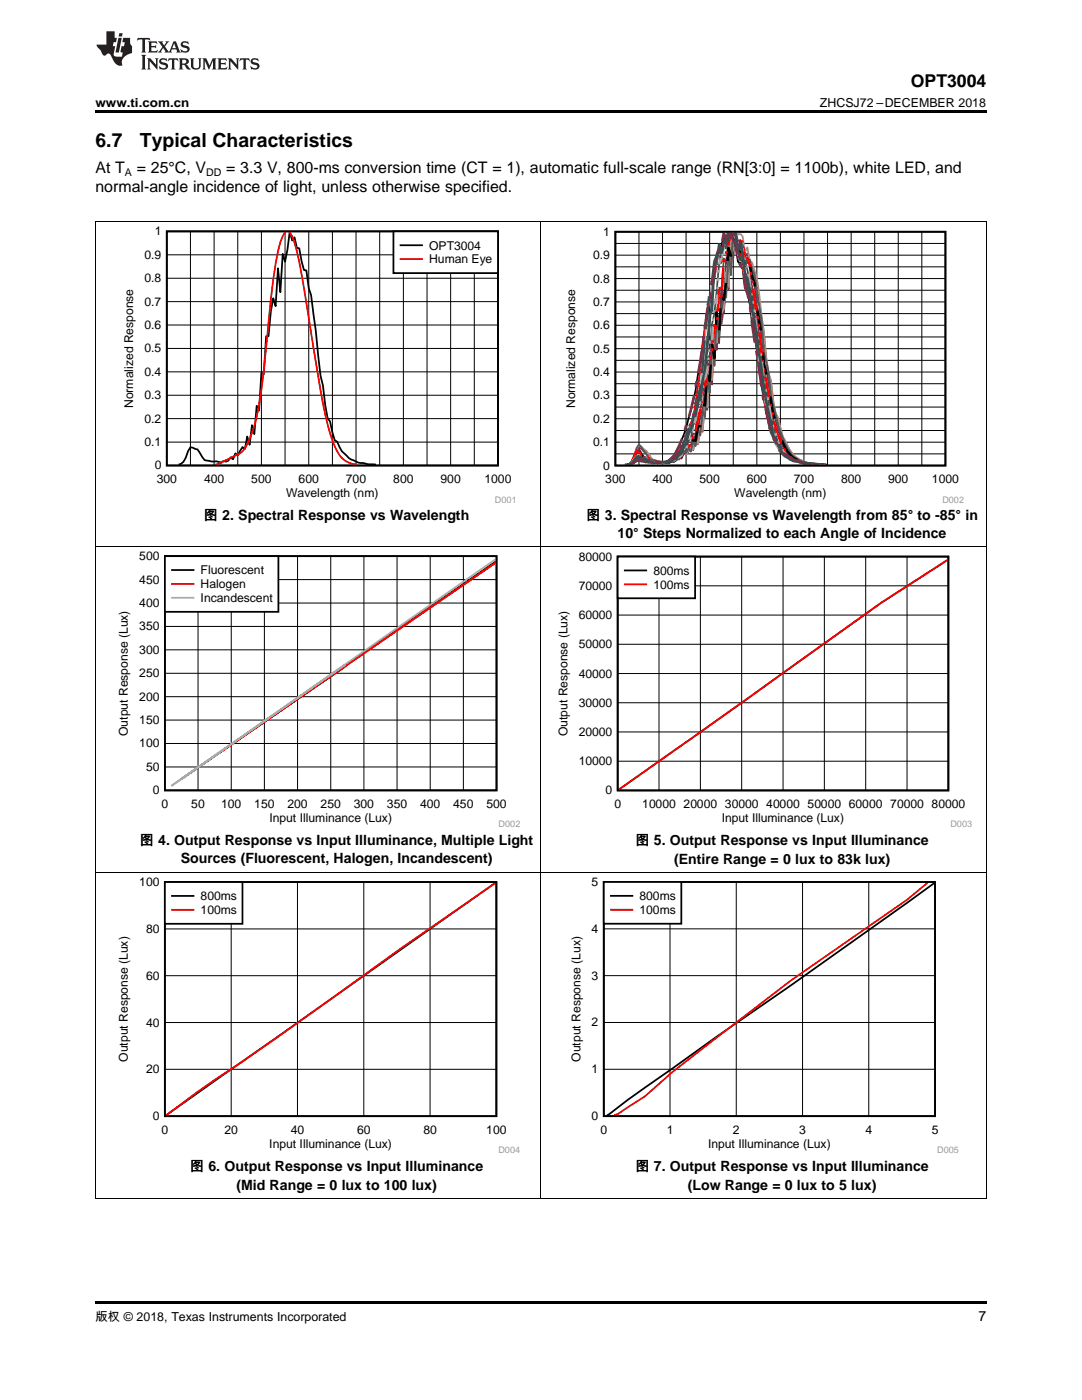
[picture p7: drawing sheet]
<svg xmlns="http://www.w3.org/2000/svg" width="216mm" height="279mm" viewBox="0 0 216 279" stroke-linecap="round" stroke-linejoin="round" font-family="sans-serif">
<path d="M19 239.1l.2 .1zM196.7 239.1l.1 .1zM19 259.7h177.8v.5h-177.8z" fill="#000"/>
<path d="M19.1 174.2v65M107.9 174.2v65M196.8 174.2v65M19 239.1h177.8" fill="none" stroke="#000" stroke-width=".2"/>
<path d="M23.2 175.1h80.6v55.1h-80.6z" fill-rule="evenodd" fill="#fff"/>
<path d="M32.9 176h66.1v46.8h-66.1zM98.8 176.2l-65.6 46.4" fill="none" stroke="#000" stroke-width=".35"/>
<path d="M46.1 176v46.8M59.4 176v46.8M72.6 176v46.8M85.8 176v46.8M32.9 194.7h66.2M32.9 185.4h66.2M32.9 213.4h66.2M32.9 204.1h66.2" fill="none" stroke="#000" stroke-width=".2"/>
<path d="M98.9 176.2l-19.2 13.3a1021.3 1021.3 0 0 1-40.1 28.3l-6.5 4.8" fill="none" stroke="#f00" stroke-width=".35"/>
<path d="M32.9 176h15.5v8.4h-15.5z" fill-rule="evenodd" fill="#fff"/>
<path d="M32.9 176h15.5v8.4h-15.5zM34.3 178.8h4.3" fill="none" stroke="#000" stroke-width=".35"/>
<path d="M34.3 181.6h4.3" fill="none" stroke="#f00" stroke-width=".35"/>
<path d="M113.5 175h77.8v55.2h-77.8z" fill-rule="evenodd" fill="#fff"/>
<path d="M120.5 176h66.1v46.8h-66.1zM186.4 176.3l-28.6 20.4-14.6 10-9 6.5a180.9 180.9 0 0 0-12.8 9.3l-.3 .1" fill="none" stroke="#000" stroke-width=".35"/>
<path d="M133.7 176v46.8M146.9 176v46.8M160.1 176v46.8M173.4 176v46.8M120.5 194.7h66.1M120.5 185.4h66.1M120.5 213.4h66.1M120.5 204.1h66.1" fill="none" stroke="#000" stroke-width=".2"/>
<path d="M185.1 176.2l-4.1 3.3-23.2 16.2-23.6 18.2-5.5 4.9-5.4 3.5-.7 .3" fill="none" stroke="#f00" stroke-width=".35"/>
<path d="M120.5 176h15.4v8.3h-15.4z" fill-rule="evenodd" fill="#fff"/>
<path d="M120.5 176h15.5v8.3h-15.5zM121.9 178.8h4.3" fill="none" stroke="#000" stroke-width=".35"/>
<path d="M121.9 181.6h4.3" fill="none" stroke="#f00" stroke-width=".35"/>
<path d="M19.1 109.1v65.1M107.9 109.1v65.1M196.8 109.1v65.1M19 174.1h177.8" fill="none" stroke="#000" stroke-width=".2"/>
<path d="M23.2 110h80.6v55.2h-80.6z" fill-rule="evenodd" fill="#fff"/>
<path d="M32.9 111h66.2v46.7h-66.2zM98.9 112.1l-62.6 43.3 32.5-22.4-24.1 16.6" fill="none" stroke="#000" stroke-width=".35"/>
<g fill="none" stroke="#000" stroke-width=".2">
<path d="M32.9 115.7h66.2M39.5 111v46.7M46.1 111v46.7M52.8 111v46.7M59.4 111v46.7M66 111v46.7M72.6 111v46.7M79.2 111v46.7M85.8 111v46.7M92.5 111v46.7M32.9 139h66.2M32.9 134.4h66.2"/>
<path d="M32.9 129.7h66.2M32.9 125h66.2M32.9 120.4h66.2M32.9 153.1h66.2M32.9 148.4h66.2M32.9 143.7h66.2"/>
</g>
<path d="M63.2 136.7l-20.1 14 55.8-38.4-62.4 43 2.8-1.9" fill="none" stroke="#f00" stroke-width=".35"/>
<path d="M98.9 111.6l-64.6 45.2 10.7-7.5" fill="none" stroke="#aaa" stroke-width=".35"/>
<path d="M32.9 111h22.6v11.1h-22.6z" fill-rule="evenodd" fill="#fff"/>
<path d="M32.9 111h22.7v11.1h-22.7zM34.3 113.8h4.3" fill="none" stroke="#000" stroke-width=".35"/>
<path d="M34.3 116.5h4.3" fill="none" stroke="#f00" stroke-width=".35"/>
<path d="M34.3 119.3h4.3" fill="none" stroke="#aaa" stroke-width=".35"/>
<path d="M110.9 110.1h83v55.1h-83z" fill-rule="evenodd" fill="#fff"/>
<path d="M123.2 111.1h66v46.6h-66zM189 111.8l-13.2 8.5-26.6 19.1-25.7 18.2" fill="none" stroke="#000" stroke-width=".35"/>
<g fill="none" stroke="#000" stroke-width=".2">
<path d="M123.2 116.9h66M131.5 111.1v46.7M139.8 111.1v46.7M148 111.1v46.7M156.2 111.1v46.7M164.5 111.1v46.7M172.7 111.1v46.7M181 111.1v46.7M123.2 134.4h66M123.2 128.6h66M123.2 122.8h66M123.2 151.9h66"/>
<path d="M123.2 146.1h66M123.2 140.3h66"/>
</g>
<path d="M189 111.8l-13.2 8.5-26.6 19.1-25.7 18.2" fill="none" stroke="#f00" stroke-width=".35"/>
<path d="M123.2 111.1h15.5v8.3h-15.5z" fill-rule="evenodd" fill="#fff"/>
<path d="M123.2 111.1h15.5v8.3h-15.5zM124.7 113.8h4.2" fill="none" stroke="#000" stroke-width=".35"/>
<path d="M124.7 116.6h4.2" fill="none" stroke="#f00" stroke-width=".35"/>
<path d="M19.1 44.3v64.8M107.9 44.3v64.8M196.8 44.3v64.8M19 109.1h177.8" fill="none" stroke="#000" stroke-width=".2"/>
<path d="M24.3 45.2h78.5v55.1h-78.5z" fill-rule="evenodd" fill="#fff"/>
<path d="M33.3 46.2h66.1v46.7h-66.1zM57.8 46.3l-.9 5.9-.5-1.5-.5 7.6-.4-4.8-.5 7.6-.5-1.6-.5 2.6-.4 5h-.5l-.5 7.6-.4-.3-.5 7.5-.5-.9-.5 5.6-.4-1.7-.5 3.9-.5-1.7-.4 2.5-.5-.4-1 1.7-.4-.4-.5 1.2-.5-.4-.5 .6-.4 .2-.5-.1-.5 .3-3.3-.5-1.4-2.1-1.4-.4-1.4 2.9-.9 .5M57.9 46.3l.4 1.7 .5-.6 .4 2.1 .5 .1 1 4.3 .4 .1 .5 3.5 .5 1.4 .9 7.1 1 9 .4 1.9 .5 4 .5 2.6 .4 .6 1 3.8 .5 .2a7.4 7.4 0 0 0 2.8 3.6l.5 .2a2.59 2.59 0 0 0 1.9 .5l.9 .3h1.6" fill="none" stroke="#000" stroke-width=".35"/>
<g fill="none" stroke="#000" stroke-width=".2">
<path d="M33.3 55.5h66.1M33.3 50.9h66.1M38 46.2v46.7M42.7 46.2v46.7M47.4 46.2v46.7M52.2 46.2v46.7M56.9 46.2v46.7M61.6 46.2v46.7M66.3 46.2v46.7M71 46.2v46.7M75.8 46.2v46.7M80.5 46.2v46.7"/>
<path d="M85.2 46.2v46.7M89.9 46.2v46.7M94.6 46.2v46.7M33.3 78.9h66.1M33.3 74.2h66.1M33.3 69.5h66.1M33.3 64.9h66.1M33.3 60.2h66.1M33.3 88.2h66.1M33.3 83.5h66.1"/>
</g>
<path d="M57 46.3l-.6 .8a32.8 32.8 0 0 0-1.9 8.6l-.9 8.8a179.6 179.6 0 0 1-2.4 18.7 17.7 17.7 0 0 1-2.8 6.9l-.5 .4-3.8 1.9-1.1 .3M57.7 46.3l.1 .1a15.8 15.8 0 0 1 1.9 5.9l1.9 11.1a326.1 326.1 0 0 0 3.8 21.3 15.7 15.7 0 0 0 2.8 6.7l1.4 .9 1.6 .4" fill="none" stroke="#f00" stroke-width=".35"/>
<path d="M78.5 46.2h20.9v8.3h-20.9z" fill-rule="evenodd" fill="#fff"/>
<path d="M78.5 46.2h20.9v8.3h-20.9zM79.9 48.9h4.3" fill="none" stroke="#000" stroke-width=".35"/>
<path d="M79.9 51.7h4.3" fill="none" stroke="#f00" stroke-width=".35"/>
<path d="M112.5 45.3h79.8v55h-79.8z" fill-rule="evenodd" fill="#fff"/>
<path d="M122.8 46.3h65.8v46.6h-65.8zM145.3 46.4l-.4 1.4-.5-.6-.9 3.3-.5 .5-.5 4.2-1.8 10.3-1 7.1-.4 2.2a59.2 59.2 0 0 1-3.3 13.2l-.5 1.1a5.2 5.2 0 0 1-2.4 2.9l-.4 .1a26.4 26.4 0 0 1-5.7-.1 2.64 2.64 0 0 1-1.8 .7M145.4 46.4l.4 1.2 .5 .5 .5 .9 .5 3.3 .4 .2 .5 1.2 .5 3.5 .4 1 .5 2.5 1.4 9.1a76.1 76.1 0 0 0 3.3 17.3 8.1 8.1 0 0 0 7.1 5.4l3.6 .2" fill="none" stroke="#000" stroke-width=".35"/>
<g fill="none" stroke="#000" stroke-width=".2">
<path d="M19 44.3h177.8M122.8 57.9h65.9M122.8 55.6h65.9M122.8 53.3h65.9M122.8 50.9h65.9M122.8 48.6h65.9M127.5 46.3v46.6M132.2 46.3v46.6M136.9 46.3v46.6M141.6 46.3v46.6M146.3 46.3v46.6M151 46.3v46.6"/>
<path d="M155.7 46.3v46.6M160.4 46.3v46.6M165.1 46.3v46.6M169.8 46.3v46.6M174.5 46.3v46.6M179.2 46.3v46.6M183.9 46.3v46.6M122.8 78.9h65.9M122.8 76.6h65.9M122.8 74.2h65.9M122.8 71.9h65.9M122.8 69.6h65.9"/>
<path d="M122.8 67.2h65.9M122.8 64.9h65.9M122.8 62.6h65.9M122.8 60.3h65.9M122.8 90.6h65.9M122.8 88.2h65.9M122.8 85.9h65.9M122.8 83.6h65.9M122.8 81.2h65.9"/>
</g>
<path d="M146.3 46.4l-.5 1.4-.4-.5-.5 .6-.9 2.7-.5 2.3-.5-.5-.9 5.6-.5 1.1a163.7 163.7 0 0 0-1.9 15l-1.4 9.2-.5 1.2a16.8 16.8 0 0 1-3.7 7.2 6.4 6.4 0 0 1-4.3 .5l-.4 .1-1-.4-1.4-.2-.9 .9-.5 .1M146.3 46.4l1 4.8 .4-.9 1 5.9 .4 .6 .5 3.2a146.6 146.6 0 0 1 1.9 13.5l.5 1.9 .9 7.3 1.4 4.5a4.7 4.7 0 0 0 1.9 3 4.6 4.6 0 0 0 2.3 1.6 21.6 21.6 0 0 0 6.3 .9" fill="none" stroke="#f00" stroke-width=".35"/>
<path d="M146.2 46.4l-.4 .8-.4 .2-.5 1.8-.5 .5-.4 2.1-.5-1.1a37 37 0 0 0-1.9 9.1l-.5 2.6-1.4 15.3-.4 2a18 18 0 0 1-1.9 6.5 12.5 12.5 0 0 1-2.4 4.8 3.6 3.6 0 0 1-3.3 1.3l-2.3-.1-.5-.3-1.4-.5-.5 .1-.9 1.1-.5 .1M146.4 46.4l.4 1 .5 3.6 .4 .4 .5 .9 .5 4 .4 .6 .5 1.6 .5 4.6 .9 4.9 .5 4.9 1.4 8.7 .5 2.6 .9 2.8a4 4 0 0 0 1.9 3.3 4 4 0 0 0 2.8 1.7l1.9 .4 3.9 .3" fill="none" stroke="#aaa" stroke-width=".35"/>
<path d="M146.2 46.4l-.8 1.2-.5 2-.5-1.2-.4 2.6-.5-.9-.5 1.4-.5 2.8-.4 4.6-.5 6.4-.5 2-.4 6.4-.5 2.2a44.5 44.5 0 0 1-1.9 8.3l-.5 .9a13.1 13.1 0 0 1-2.3 5.9 3.2 3.2 0 0 1-2.8 1.2l-1 .2-.5-.1a2.04 2.04 0 0 1-1.8-.3l-.5-.2-.9-.7h-.5l-.5 .3a2.17 2.17 0 0 1-1.6 1.3M146.4 46.4l.4 1.3 .5 1h.4l1 5.5 .4 1.1 .5 3.5 .9 4.6 1.5 9.8 .4 4.6 1 4 .9 5 .5 .8 .4 1.2a3 3 0 0 0 1.9 2.4 2.3 2.3 0 0 0 1.9 .9l1 .2 4.8 .4" fill="none" stroke="#295c75" stroke-width=".35"/>
<path d="M145.3 46.4l-.4 1.9-.5-.5-.4 4.6-.5 .2-1 10.1-.4 2-.5 6.3-.5 .4-.4 5.6-.5-.8-.5 4.3-.4 .4-.5 3.3-.5 .6-.5 2.7-.4 .5-.5 1.9-.5 .2-.4 .9-.5 .1-.5 .6h-.4l-.5 .3-1 .1a3.5 3.5 0 0 1-4.2-.8l-1.9-.2-.9 1.3-.8 .3M145.5 46.4l.8 .8 .5-.3 .5 2.3 .4-.8 .5 .8 .5 2.9a109 109 0 0 1 2.3 13.8l1.4 10 1.4 7.3 1.4 5.1 1 1.4a2.63 2.63 0 0 0 1.9 2 5.8 5.8 0 0 0 2.8 .8l3.8 .2" fill="none" stroke="#286b49" stroke-width=".35"/>
<path d="M146.3 46.4l-.5 1.5-.4-1.1-.5 5.7-.5-.9-.4 6.8-.5 1.4-.5 2.7-.5 6.9-.4-2.2-.5 7.3-.5-2.8-.4 7.1-.5-2-.5 6.2-.4-.7-.5 4.3-.5-.1-.5 2.4h-.4l-.5 1.6-.5-.3-.4 1.1-.5-.2-.5 .5-.9 .2-.5 .4h-.5a3.8 3.8 0 0 1-3.3-.6l-.4-.2a1.96 1.96 0 0 1-1.9-1.2l-.5 .2-.9 1.9-.8 .4M146.4 46.4l.4 1.1 .5 2.5 .4-2.1 .5 1.2 .5 2.5 .9 1.5 .5 4.1 .9 5.1a155.2 155.2 0 0 0 3.8 23.3 14.4 14.4 0 0 0 2.3 4.9l.5 .7a6.2 6.2 0 0 0 3.8 1.3l3.3 .2" fill="none" stroke="#9e3a3a" stroke-width=".35"/>
<path d="M146.3 46.4l-.9 4.6-.5 .8-.5 9-.4-3.4-.5 8-.5-1.3-.5 4.5-.4 2.8-.5 1-.5 3.9-.4 1.4-.5 4.5-.5 .8-.4 3.1-.5 .6-.5 1.8-.5 .4-.9 1.5-.5 .1-.4 .6-.5-.2-.5 .8-.9 .2-.5 .4-.5-.1a4.6 4.6 0 0 1-3.3-.6l-1.4-.5-.9-1.6-.5 .3-.9 2.4-.5 .4-.3 .1M146.4 46.4l.4 1.9 .9 1.2 .5-.8 .5 3.7 .4-.8 .5 .6 .9 4.5 .5 4.5 .5 1.9 .9 9.5 .5 1.2 .5 2.7a46.4 46.4 0 0 0 3.3 12.8l.4 .8a6.3 6.3 0 0 0 5.2 2.5l1.9 .1" fill="none" stroke="#68275f" stroke-width=".35"/>
<path d="M146.3 46.4l-.5 7.7-.4-1.2-1 9.5-.4-3-.5 9.1-.5-6.3-.5 10.8-.4-4.5-.5 9.8-.5-2.8-.4 7.4-.5-.6-.5 4.4-.4-.6-.5 2.8-.5-.8-.5 2-.4-.9-.5 1.6-.5-.6-.4 .9-.5 .5-.5-.2-.4 .7h-1l-.5 .3-1.9-.3a2.91 2.91 0 0 1-2.3-1.6l-1.4-1.4-.5 .7-.9 2.4-.8 .5M146.3 46.4l.5 2.9 .5-.3 .4 .2 .5-.5 .5 3.6 .4 .2 .5-.7 .5 3 .4 .5 .5 3.5 .5 1.8 .5 4 .4 6.4 .5 .8 .9 7.2 .5 1.7a25.2 25.2 0 0 0 3.8 10.2 9.5 9.5 0 0 0 6.1 1.8h.7" fill="none" stroke="#6b5028" stroke-width=".35"/>
<path d="M146.8 46.4l-.5 5-.5-4-.4 10.3-.5-2-.5 5.8-.4 3.2-.5-1.8-.5 6.9-.5-3.4-.4 10.3-.5-3.3-.5 8.4-.4-1.5-.5 5.9-.5-1.3-.4 3.8-.5-1.3-.5 2.5-.5-.8-.4 1.1-.5 .4-.5-.1-.4 1-.5-.4-.5 .8-.4 .2-.5-.1-.5 .3-1.9-.2-1.4-.3-1.4-1.7-1.4-1-1.4 3.1-.9 .5M146.8 46.4l.5 1.7 .4-.1 .5 .7 .5 2.6 .4-.7 .5 2.2 .5 .5 .9 2.7 1.4 10.5 .5 5.5 .5 2.8 .4 1.4 .5 4.2 .5 2.4 .4 .8 1 3.7 .5 .7a6.3 6.3 0 0 0 3.3 3.9l.9 .4 1.9 .4h1.7" fill="none" stroke="#84471f" stroke-width=".35"/>
<path d="M145.8 46.4l-.4 10.8-.5-3-.5 7.5-.9 1.5-.5 5.2-.5-1.7-.4 9.2-.5-2.4-.5 7.8-.4-.9-.5 5.6-.5-1.1-.4 3.7-.5-1.1-.5 2.2-.5-.5-.9 1.5-.5-.4-.4 1.2-.5-.4-.5 .7-.4 .3-.5-.1-.5 .2-.5 .1-2.8-.5-1.4-1.9-1.4-1.1-1.4 3.4-.9 .5M145.8 46.4l.5 3.5 .5-3.5M146.9 46.4l.4 .4 .4-.1 .5 .5 .5 3.2 .4-1 .5 2.5 .5 .5 .9 3 1.4 10.8 .5 5.1 .5 3.1 .4 1.5 .5 4.1 .5 2.4 .4 .9 1 3.8 .5 .8a6.3 6.3 0 0 0 4.2 4.4l1.9 .4h1.7" fill="none" stroke="#b2af67" stroke-width=".35"/>
<path d="M146.3 46.4l-.5 8.5-.4-4.8-.5 9.3-.5-.2-.4 2.4-.5 5.6-.5-3.9-.5 9.6-.4-4.6-.5 10.2-.5-3.3-.4 8.1-.5-1.3-.5 4.9-.4-1.3-.5 3.4-.5-1-.5 2.1-.4-.7-.5 1-.5 .1-.4 .3-.5 .9-.5-.3-.4 .6-.5 .2-.5-.1-.5 .2-2.3-.4a1.98 1.98 0 0 1-1.9-1.4l-1.4-1.8-.5 .7-.9 2.7-.5 .5-.4 .1M146.4 46.4l.4 2.4 .5 .5 .4-.6 .5 .2 .5 2.6 .4 1 .5-.7 .5 2 .4 1 1.5 8.8 .4 6.9 1 3.7 .4 4.9 1.4 5.7 .5 1.2a11.1 11.1 0 0 0 2.8 5.2 10.3 10.3 0 0 0 6.2 1.5" fill="none" stroke="#595959" stroke-width=".35"/>
<g fill="none" stroke="#000" stroke-width=".5">
<path d="M144.8 56.5l-.4 3.4-.2-1M145.9 50.9l-.1 .1-.4-1.5-.2 2.6M146.3 46.4v.1M146.3 46.4l.5 2.7 .5 .2 .4 1.2M149.5 52.9l1 3.6 .1 .7M140.9 76.9l-.2 4-.4-.2M141.8 72.8l-.2 3.2-.2-1.1M142.1 68.6l.4 2.9 .1-1.6M143.1 63.5l-.1-1.2-.2 3.2M143.8 61.5l-.3 4.4M151 61.6l.8 4.4M152.2 70.4l.2 2.1 .5 2.2"/>
<path d="M153.7 79.1l.6 3.6 .3 .8M128.3 91.1l-.8-1h-.5l-.9 2.1-.5 .4-.3 .1M136.4 90.3l-.4 1-.5-.2-.9 1-.5-.2-.5 .4-.5 .1-.4-.1M139.7 84.9v.2h-.4l-.5 2.9-.5-.3-.1 .4M156 87.9l.2 .4a6.5 6.5 0 0 0 2.3 3.2l.7 .3M163.5 92.7h.7"/>
</g>
<g fill="none" stroke="#f00" stroke-width=".5">
<path d="M143.4 57.8l-.2 4.4M143.5 57.3l.2 .5M143.9 58.9l.1 .3v-.3M144.3 53.4l-.3 4.4M144.4 51.8v.5M145 50.1l-.2 .6M145.8 46.4l-.5 2.6M145.9 46.4l.4 .8 .5-.6 .4 2.9M147.5 49.4l-.2 .5M148.2 48.2l-.5 .1M148.3 49.3l.4 2.3h.4l.6 1.6M149.8 54.3l.1 .6"/>
<path d="M150.1 56v.5M150.3 57.6l.6 4.4M140 79.9l-.1 .6M140.4 78.3l-.2 .5M141.4 72.8l-.3 .7-.4 3.7M141.8 71.2l-.1 .5M142.1 69.5l-.1 .6M142.9 65.7l-.4-.8-.3 3.5M143.1 64.9v.6M143.2 63.3l-.1 .5M151.1 63.1l.1 .6M151.4 64.8l.1 .5"/>
<path d="M151.6 66.4l.4 4.4M152.1 71.9l.1 .5M152.3 73.5l.1 .6M152.7 75.2l.8 4.4M128 91.1l-.5-.8-.5-.3-.9 2.1-.5 .5-.4 .1M129.1 91.3l.6 .3M130.8 92.1l.5 .2M136.5 90.4l-1 1-.5-.2-.4 .7h-.5l-1 .5-.7-.1M137.7 88.7l-.3 .6M138.3 87.1l-.2 .5M139.8 81.6l-1.1 4.4M153.7 80.7l.1 .5"/>
<path d="M154.1 82.3l.1 .6M154.4 84a17.7 17.7 0 0 0 1.5 4.3M156.3 89.4l.4 .6M157.6 91.1l.5 .5M159.2 92a3.5 3.5 0 0 0 2.2 .5l2.1 .2M164.6 92.7h.1"/>
</g>
<g fill="none" stroke="#aaa" stroke-width=".5">
<path d="M143.1 58.8l-.1 1.8-.4-1M143.2 57.2v.5M143.3 55.5v.6M143.4 53.9v.5M144.2 50l-.2 1.5-.5 1.3M144.5 48.4l-.1 .5M145 46.8l-.2 .5M146 46.4a5.5 5.5 0 0 1 1.3 2.6M148.2 49.7l.1 .5M148.5 51.3l.1 .6M149.1 53l.1 .5M149.3 54.6l.4 2.8"/>
<path d="M149.9 58.5v.5M140 78.5l-.1 .5M140.3 76.8l-.1 .6M141.2 73l-.1 .8-.5 1.9M141.3 71.3v.6M141.5 69.7l-.1 .5M141.7 68.2l-.1-.1v.5M142.2 65.2l-.1 2.7M142.3 63.5v.6M142.4 61.9v.5M142.5 60.2v.6M150.1 60.1l.2 .6"/>
<path d="M150.5 61.8l.1 .5M150.7 63.4l.3 2.7M151.2 67.2l.1 .6M151.4 68.9l.1 .5M151.7 70.5l.2 .6M152 72.2l.3 2.7M152.4 76l.1 .6M152.7 77.7l.2 .5M153.1 79.3l.2 .5M127.7 90.9l-.7 .1-.9 1.3-.9 .4M128.8 91.4l.5 .3M130.4 92.2l.5 .2"/>
<path d="M132.6 92.2l-.6 .2M136.2 90.5l-.2 .5-1.4 .9-.5-.2-.4 .4M137.2 88.9l-.2 .5M137.9 87.2l-.3 .6M138.2 85.6l-.1 .5M139.2 81.8l-.6 2.7M139.8 80.1l-.2 .6M153.5 80.9l.4 2.8M154.2 84.8l.1 .5M154.7 86.4l.2 .6M155.2 88.1l.3 .5M156.1 89.7l.6 .8a2.23 2.23 0 0 0 1.7 1.3"/>
<path d="M159.5 92.3l.5 .1M161.1 92.5l.6 .1M162.8 92.7h.5M164.4 92.7h.3"/>
</g>
<path d="M146.2 46.4l-.8 1.3-.5 .5-.5 .2-.4 2.1-.5-1.7-.5 3.5-.5 .5-.4 9.2-.5 .8-.5 6.9-1.4 9.9-.4 .7-.5 2.7-.5-.1-.5 3.1-.4 .5-.5 2.1-.5 .7-.4 1.3-.5 .2-.5 .7-.4 .1-.5 .4-1.4 .3-.5-.1-1 .2-.4-.1-.5 .1-.5-.1-.9-.7h-.5l-.9-.6-.5 .1-.9 1.3-.8 .3M146.4 46.4l.4 .5 .5 2.6 .4-.8 .5 1.6 .5 4.8 .4 .3 .5 2.5 .5 4.2 .4 1.8 1.5 9.4a61.7 61.7 0 0 0 1.8 11 8.3 8.3 0 0 0 1.9 5.2l.5 1.2 .5 .4 .4 .1a3.4 3.4 0 0 0 2.4 1l.5 .2 4.2 .3" fill="none" stroke="#295c75" stroke-width=".5"/>
<g fill="none" stroke="#286b49" stroke-width=".5">
<path d="M141.5 59.1l-.7 6.6M143.3 50.4l-.8 1.7-.6 4.8M145.6 46.4l-.2 .1-.6 2.3M146.5 46.4l.3 .3 .5 3.3 .4 1.9h.5l.1 .6M148.6 54.7l1 3.8 .4 2.8M139.8 76.7l-1 5.5-.5 1.1M140.6 67.9l-.5 6.6M150.3 63.5l.9 6.6M151.5 72.3l1 6.6M131.9 92.3h-1.6l-1.4-.2a1.32 1.32 0 0 0-1.1-.8 1.32 1.32 0 0 0-1.2 .7l-.5 .4-.7 .3M137.5 85.5l-1.5 4.2-1 1.4-.9 .8M152.9 81.1l.5 3.2 .4 2 .7 1.3"/>
<path d="M155.5 89.8l1.2 1.1a4.9 4.9 0 0 0 2.8 1.2l2.5 .4M164.2 92.7h.5"/>
</g>
<g fill="none" stroke="#9e3a3a" stroke-width=".5">
<path d="M141.7 58.2v.6M142.1 56l-.1 .6M142.7 53.9v.6M143 51.7l-.1 .6M143.8 50.9l-.2 .5M144.3 48.7l-.1 .6M145.3 46.5l-.2 .6M145.4 46.4l.2 .6M146.3 46.8l.1 .4M146.9 48.8v.6M147.2 51l.1 .6M148.2 52.4v.5"/>
<path d="M148.4 54.6l.1 .5M148.6 56.8l.5 .5M149.5 59l.1 .5M139.1 78l-.1 .5M139.4 75.8v.5M139.7 73.6l-.1 .5M140 71.4l-.1 .5M140.2 69.2v.5M140.5 67l-.1 .5M140.7 64.8l-.1 .6M141 62.6l-.1 .6M141.3 60.4l-.1 .6"/>
<path d="M149.8 61.1v.6M150 63.3l.1 .6M150.4 65.5l.1 .6M150.7 67.7l.1 .6M151 69.9l.1 .6M151.3 72.1v.6M151.5 74.3l.1 .6M151.9 76.5l.1 .6M152.3 78.7l.1 .5M125.9 92.5l-.5 .2M127.6 91.6l.5 .1M129.8 92.2l.5 .2"/>
<path d="M132.5 92.3h-.6M134.6 91.1l-.5 .5M136 88.9l-.3 .6M136.8 86.7l-.1 .6M137.7 84.6l-.1 .5M138.4 82.4l-.1 .5M138.8 80.2l-.1 .5M152.6 80.9l.1 .5M153 83.1l.1 .5M153.5 85.3l.2 .5M154.4 87.5l.2 .5M155.3 89.6l.6 .5"/>
<path d="M157.5 91.4l.6 .2M159.7 92.2l.6 .1M161.9 92.5l.6 .1M164.1 92.7h.5"/>
</g>
<g fill="none" stroke="#68275f" stroke-width=".5">
<path d="M141.8 58.5l-.2 1.1M142.8 52.5l-.8 4.4M143.4 49.7l-.4 1.1M145.3 46.4l-.4 1.5-.5-1.4-.3 1.6M145.5 46.4l1.3 2.4 .3 2M147.4 52.5l.7 1.1M148.4 55.2l.3 2.2 .6 2.2M138.5 78.8l-1 4.4M139 76.1l-.2 1.1M140 70l-.7 4.4M140.4 67.3l-.1 1.1M141.3 61.3l-.7 4.3"/>
<path d="M149.7 61.2l.1 1.1M150 64l.6 4.4M150.9 70l.2 1.1M151.3 72.8l.6 4.3M152.2 78.8l.1 1.1M129.1 92.3l-1.1-.3a1.63 1.63 0 0 0-1.9 .5l-1.4 .2M131.8 92.3h-1.1M136.1 87.6l-.1 .3a9.9 9.9 0 0 1-2.4 3.9h-.2M136.9 84.8l-.3 1.1M152.7 81.5l1.1 4.4M154.3 87.6l.7 1.1M156.2 90.3a9 9 0 0 0 3.8 1.9l.6 .1"/>
<path d="M162.2 92.6h1.1"/>
</g>
<path d="M19 22h177.8v.5h-177.8z" fill="#000"/>
<g fill="#231f20">
<path d="M27.5 7.6l-.1 .5 .4-.2h.6v.1v2.1l-.2 .4h1l-.3-.4v-2.1l.1-.1h.5l.5 .2-.2-.5zM29.5 8.3l.2 .3v1.5l-.2 .4h1.8l.2-.6a1.04 1.04 0 0 1-1.3 .2v-.7h.6l.3 .2v-.6l-.3 .2h-.6v-.6l.8-.1 .4 .3-.2-.5zM31.5 8.3l.9 1.1-.9 1.1h.8l-.2-.2 .5-.7 .4 .7-.2 .2h1.5l-.1-.2 .1-.4h.9l.1 .4-.2 .2h1l-.3-.3-.7-1.9h-.5l-.9 2-.8-1 .9-1h-.8l.1 .3-.3 .5-.4-.6 .2-.2zM34.7 8.6l.4 1h-.7zM36.3 8.4a.63 .63 0 0 0-.2 .7 .63 .63 0 0 0 .6 .4l.6 .2 .1 .2a.75 .75 0 0 1-.7 .4 .75 .75 0 0 1-.6-.5l.1 .7 .1-.1a1.11 1.11 0 0 0 1.5-.6 1.13 1.13 0 0 0-1.2-.8l-.1-.4a1.04 1.04 0 0 1 1.2 .2l-.2-.5-.1 .1-.5-.2zM28.2 10.9l.2 .4v2.2l-.2 .4h1l-.3-.4v-2.2l.3-.4zM29.3 11.6l.3 .4v1.5l-.3 .4h.8l-.2-.4v-1.3l1.5 1.7v-1.9l.2-.4h-.7l.2 .4v.9l-1.1-1.3zM32 11.8a.62 .62 0 0 0-.2 .7 .62 .62 0 0 0 .6 .4l.6 .1 .1 .3a.76 .76 0 0 1-.7 .3 .76 .76 0 0 1-.6-.4l.1 .7 .1-.1a1.11 1.11 0 0 0 1.5-.6 1.13 1.13 0 0 0-1.2-.8l-.1-.4a1.04 1.04 0 0 1 1.2 .2l-.2-.6-.1 .1-.5-.1zM33.7 11.6l-.2 .6a.61 .61 0 0 1 .8-.3v1.6l-.2 .4h.9l-.2-.4v-1.6a.63 .63 0 0 1 .8 .3l-.2-.6zM35.6 11.6l.3 .4v1.5l-.3 .4h1l-.2-.2v-.8l.5 .2a.76 .76 0 0 0 1.2 .7l-1-1a.58 .58 0 0 0 .6-.5 .58 .58 0 0 0-.5-.6zM36.4 11.9h.1a.45 .45 0 0 1 .5 .1 .45 .45 0 0 1 .1 .5l-.7 .2zM37.9 11.6l.2 .2a2.17 2.17 0 0 0 .3 1.9 .99 .99 0 0 0 1.6-.6v-1.1l.2-.4h-.7l.2 .2a1.92 1.92 0 0 1-.2 1.8 .6 .6 0 0 1-.9-.5v-1.1l.2-.4zM40.4 11.6l.2 .4v1.5l-.2 .4h.7l-.2-.4v-1.4l.8 1.8 .8-1.8v1.4l-.2 .4h.9l-.2-.4v-1.5l.2-.4h-.8l-.6 1.5-.6-1.5zM43.4 11.6l.2 .4v1.5l-.2 .4h1.8l.2-.6a1.04 1.04 0 0 1-1.3 .1v-.6h.5l.4 .2v-.6l-.4 .2h-.5v-.7h.8l.3 .3-.1-.6zM45.5 11.6l.2 .4v1.5l-.2 .4h.7l-.2-.4v-1.3l1.5 1.7v-1.9l.2-.4h-.7l.2 .4v.9l-1.1-1.3zM47.9 11.6l-.1 .6a.61 .61 0 0 1 .8-.3v1.6l-.3 .4h1l-.3-.4 .1-1.6a.63 .63 0 0 1 .7 .3l-.1-.6zM50.2 11.8a.62 .62 0 0 0-.2 .7 .62 .62 0 0 0 .6 .4l.6 .1 .2 .3a.76 .76 0 0 1-.8 .3 .76 .76 0 0 1-.6-.4l.1 .7 .2-.1a1.11 1.11 0 0 0 1.5-.6 1.13 1.13 0 0 0-1.3-.8l-.1-.4a1.04 1.04 0 0 1 1.2 .2l-.1-.6-.2 .1-.5-.1z"/>
<path d="M21.2 6.3v2.6h-1.9l.1 .4 .7 .9a.91 .91 0 0 0 1 .8 .56 .56 0 0 1 .5-.3 .56 .56 0 0 1 .5 .3l.4 .8a1.53 1.53 0 0 0 1.9 1.2 1.54 1.54 0 0 1 1-2.1l.9-.3v-1.4a1.52 1.52 0 0 1-.3-1.6h-1.4l-.2 .8h.5l-.2 .8h-.4l-.2 1v.2l.4 .1-.2 .8a1.93 1.93 0 0 1-1.6-.3l.3-1.8h-.5l.2-.8h.4l.2-.8h-.4v-1.3zM23.6 7.6l-.6 2.9h.7l.6-2.9zM23.8 6.6l-.1 .7h.6l.2-.7z"/>
</g>
<g font-size="3.9">
<text x="19" y="29.3">6.7</text>
<text x="27.9" y="29.3">Typical Characteristics</text>
</g>
<text font-size="3.5" x="181.8" y="17.3">OPT3004</text>
<g font-size="3.2">
<text x="19" y="34.4">At T</text>
<text x="27.3" y="34.4">= 25°C, V</text>
<text x="45.1" y="34.4">= 3.3 V, 800-ms conversion time (CT = 1), automatic full-scale range (RN[3:0] = 1100b), white LED, and</text>
<text x="19" y="38.3">normal-angle incidence of light, unless otherwise specified.</text>
</g>
<g font-size="2.8">
<text x="40.7" y="103.9">图 2. Spectral Response vs Wavelength</text>
<text x="117" y="103.9">图 3. Spectral Response vs Wavelength from 85° to -85° in</text>
<text x="123.2" y="107.4">10° Steps Normalized to each Angle of Incidence</text>
<text x="27.9" y="168.7">图 4. Output Response vs Input Illuminance, Multiple Light</text>
<text x="36.1" y="172.2">Sources (Fluorescent, Halogen, Incandescent)</text>
<text x="126.8" y="168.7">图 5. Output Response vs Input Illuminance</text>
<text x="134.5" y="172.4">(Entire Range = 0 lux to 83k lux)</text>
<text x="37.9" y="233.7">图 6. Output Response vs Input Illuminance</text>
<text x="126.8" y="233.7">图 7. Output Response vs Input Illuminance</text>
<text x="47.2" y="237.4">(Mid Range = 0 lux to 100 lux)</text>
<text x="137.2" y="237.4">(Low Range = 0 lux to 5 lux)</text>
<text x="195.3" y="263.6">7</text>
</g>
<g font-size="2.5">
<text x="19" y="21.4">www.ti.com.cn</text>
<text x="163.6" y="21.4">ZHCSJ72 –DECEMBER 2018</text>
<text x="19" y="263.6">版权 © 2018, Texas Instruments Incorporated</text>
</g>
<g font-size="2.4">
<text x="30.9" y="47">1</text>
<text x="120.4" y="47">1</text>
<text x="28.8" y="51.6">0.9</text>
<text x="85.6" y="49.8">OPT3004</text>
<text x="85.6" y="52.6">Human Eye</text>
<text x="118.4" y="51.7">0.9</text>
<text x="28.8" y="56.3">0.8</text>
<text x="118.4" y="56.4">0.8</text>
<text x="28.8" y="65.7">0.6</text>
<text x="28.8" y="61">0.7</text>
<text x="118.4" y="65.7">0.6</text>
<text x="118.4" y="61">0.7</text>
<text x="28.8" y="70.3">0.5</text>
<text x="118.4" y="70.4">0.5</text>
<text x="28.8" y="75">0.4</text>
<text x="118.4" y="75">0.4</text>
<text x="26.6" y="81.4" transform="rotate(-90 26.6 81.4)">Normalized Response</text>
<text x="28.8" y="79.7">0.3</text>
<text x="114.8" y="81.5" transform="rotate(-90 114.8 81.5)">Normalized Response</text>
<text x="118.4" y="79.7">0.3</text>
<text x="28.8" y="89">0.1</text>
<text x="28.8" y="84.3">0.2</text>
<text x="118.4" y="89">0.1</text>
<text x="118.4" y="84.4">0.2</text>
<text x="30.9" y="93.7">0</text>
<text x="120.4" y="93.7">0</text>
<text x="31.3" y="96.5">300</text>
<text x="40.7" y="96.5">400</text>
<text x="50.1" y="96.5">500</text>
<text x="57.1" y="99.2">Wavelength (nm)</text>
<text x="59.6" y="96.5">600</text>
<text x="69" y="96.5">700</text>
<text x="78.5" y="96.5">800</text>
<text x="87.9" y="96.5">900</text>
<text x="96.7" y="96.5">1000</text>
<text x="120.8" y="96.5">300</text>
<text x="130.2" y="96.5">400</text>
<text x="139.6" y="96.5">500</text>
<text x="146.5" y="99.2">Wavelength (nm)</text>
<text x="149" y="96.5">600</text>
<text x="158.4" y="96.5">700</text>
<text x="167.8" y="96.5">800</text>
<text x="177.2" y="96.5">900</text>
<text x="186" y="96.5">1000</text>
<text x="27.8" y="111.8">500</text>
<text x="115.5" y="111.9">80000</text>
<text x="27.8" y="116.5">450</text>
<text x="40" y="114.6">Fluorescent</text>
<text x="40" y="117.4">Halogen</text>
<text x="115.5" y="117.7">70000</text>
<text x="130.4" y="114.7">800ms</text>
<text x="130.4" y="117.5">100ms</text>
<text x="27.8" y="125.8">350</text>
<text x="27.8" y="121.1">400</text>
<text x="40" y="120.2">Incandescent</text>
<text x="115.5" y="123.5">60000</text>
<text x="27.8" y="130.5">300</text>
<text x="115.5" y="129.4">50000</text>
<text x="27.8" y="135.2">250</text>
<text x="115.5" y="135.2">40000</text>
<text x="27.8" y="139.8">200</text>
<text x="115.5" y="141">30000</text>
<text x="25.5" y="146.9" transform="rotate(-90 25.5 146.9)">Output Response (Lux)</text>
<text x="27.8" y="149.2">100</text>
<text x="27.8" y="144.5">150</text>
<text x="113.2" y="146.9" transform="rotate(-90 113.2 146.9)">Output Response (Lux)</text>
<text x="115.5" y="146.9">20000</text>
<text x="29.1" y="153.9">50</text>
<text x="115.5" y="152.7">10000</text>
<text x="30.5" y="158.5">0</text>
<text x="32.2" y="161.3">0</text>
<text x="38.2" y="161.3">50</text>
<text x="44.1" y="161.3">100</text>
<text x="50.7" y="161.3">150</text>
<text x="57.4" y="161.3">200</text>
<text x="64" y="161.3">250</text>
<text x="70.6" y="161.3">300</text>
<text x="77.2" y="161.3">350</text>
<text x="83.8" y="161.3">400</text>
<text x="90.4" y="161.3">450</text>
<text x="97.1" y="161.3">500</text>
<text x="120.8" y="158.5">0</text>
<text x="122.6" y="161.3">0</text>
<text x="128.2" y="161.3">10000</text>
<text x="136.4" y="161.3">20000</text>
<text x="144.7" y="161.3">30000</text>
<text x="152.9" y="161.3">40000</text>
<text x="161.1" y="161.3">50000</text>
<text x="169.4" y="161.3">60000</text>
<text x="177.6" y="161.3">70000 80000</text>
<text x="53.7" y="164.1">Input Illuminance (Lux)</text>
<text x="144" y="164.1">Input Illuminance (Lux)</text>
<text x="27.8" y="176.8">100</text>
<text x="40" y="179.7">800ms</text>
<text x="118.1" y="176.8">5</text>
<text x="127.6" y="179.6">800ms</text>
<text x="40" y="182.4">100ms</text>
<text x="127.6" y="182.4">100ms</text>
<text x="29.1" y="186.2">80</text>
<text x="118.1" y="186.2">4</text>
<text x="29.1" y="195.5">60</text>
<text x="118.1" y="195.5">3</text>
<text x="29.1" y="204.9">40</text>
<text x="118.1" y="204.9">2</text>
<text x="25.5" y="211.9" transform="rotate(-90 25.5 211.9)">Output Response (Lux)</text>
<text x="29.1" y="214.2">20</text>
<text x="115.8" y="211.9" transform="rotate(-90 115.8 211.9)">Output Response (Lux)</text>
<text x="118.1" y="214.2">1</text>
<text x="30.5" y="223.6">0</text>
<text x="32.2" y="226.3">0</text>
<text x="44.8" y="226.3">20</text>
<text x="58" y="226.3">40</text>
<text x="71.2" y="226.3">60</text>
<text x="84.5" y="226.3">80</text>
<text x="97" y="226.3">100</text>
<text x="118.1" y="223.5">0</text>
<text x="119.8" y="226.3">0</text>
<text x="133" y="226.3">1</text>
<text x="146.2" y="226.3">2</text>
<text x="159.5" y="226.3">3</text>
<text x="172.7" y="226.3">4</text>
<text x="185.9" y="226.3">5</text>
<text x="53.7" y="229.1">Input Illuminance (Lux)</text>
<text x="141.3" y="229.1">Input Illuminance (Lux)</text>
</g>
<g font-size="2.1">
<text x="24.9" y="35.1">A</text>
<text x="41.1" y="35.1">DD</text>
</g>
<g font-size="1.8" fill="#999">
<text x="98.8" y="100.3">D001</text>
<text x="188" y="100.3">D002</text>
<text x="99.5" y="165.1">D002</text>
<text x="189.6" y="165.1">D003</text>
<text x="99.5" y="230.1">D004</text>
<text x="187" y="230.1">D005</text>
</g>
</svg>
